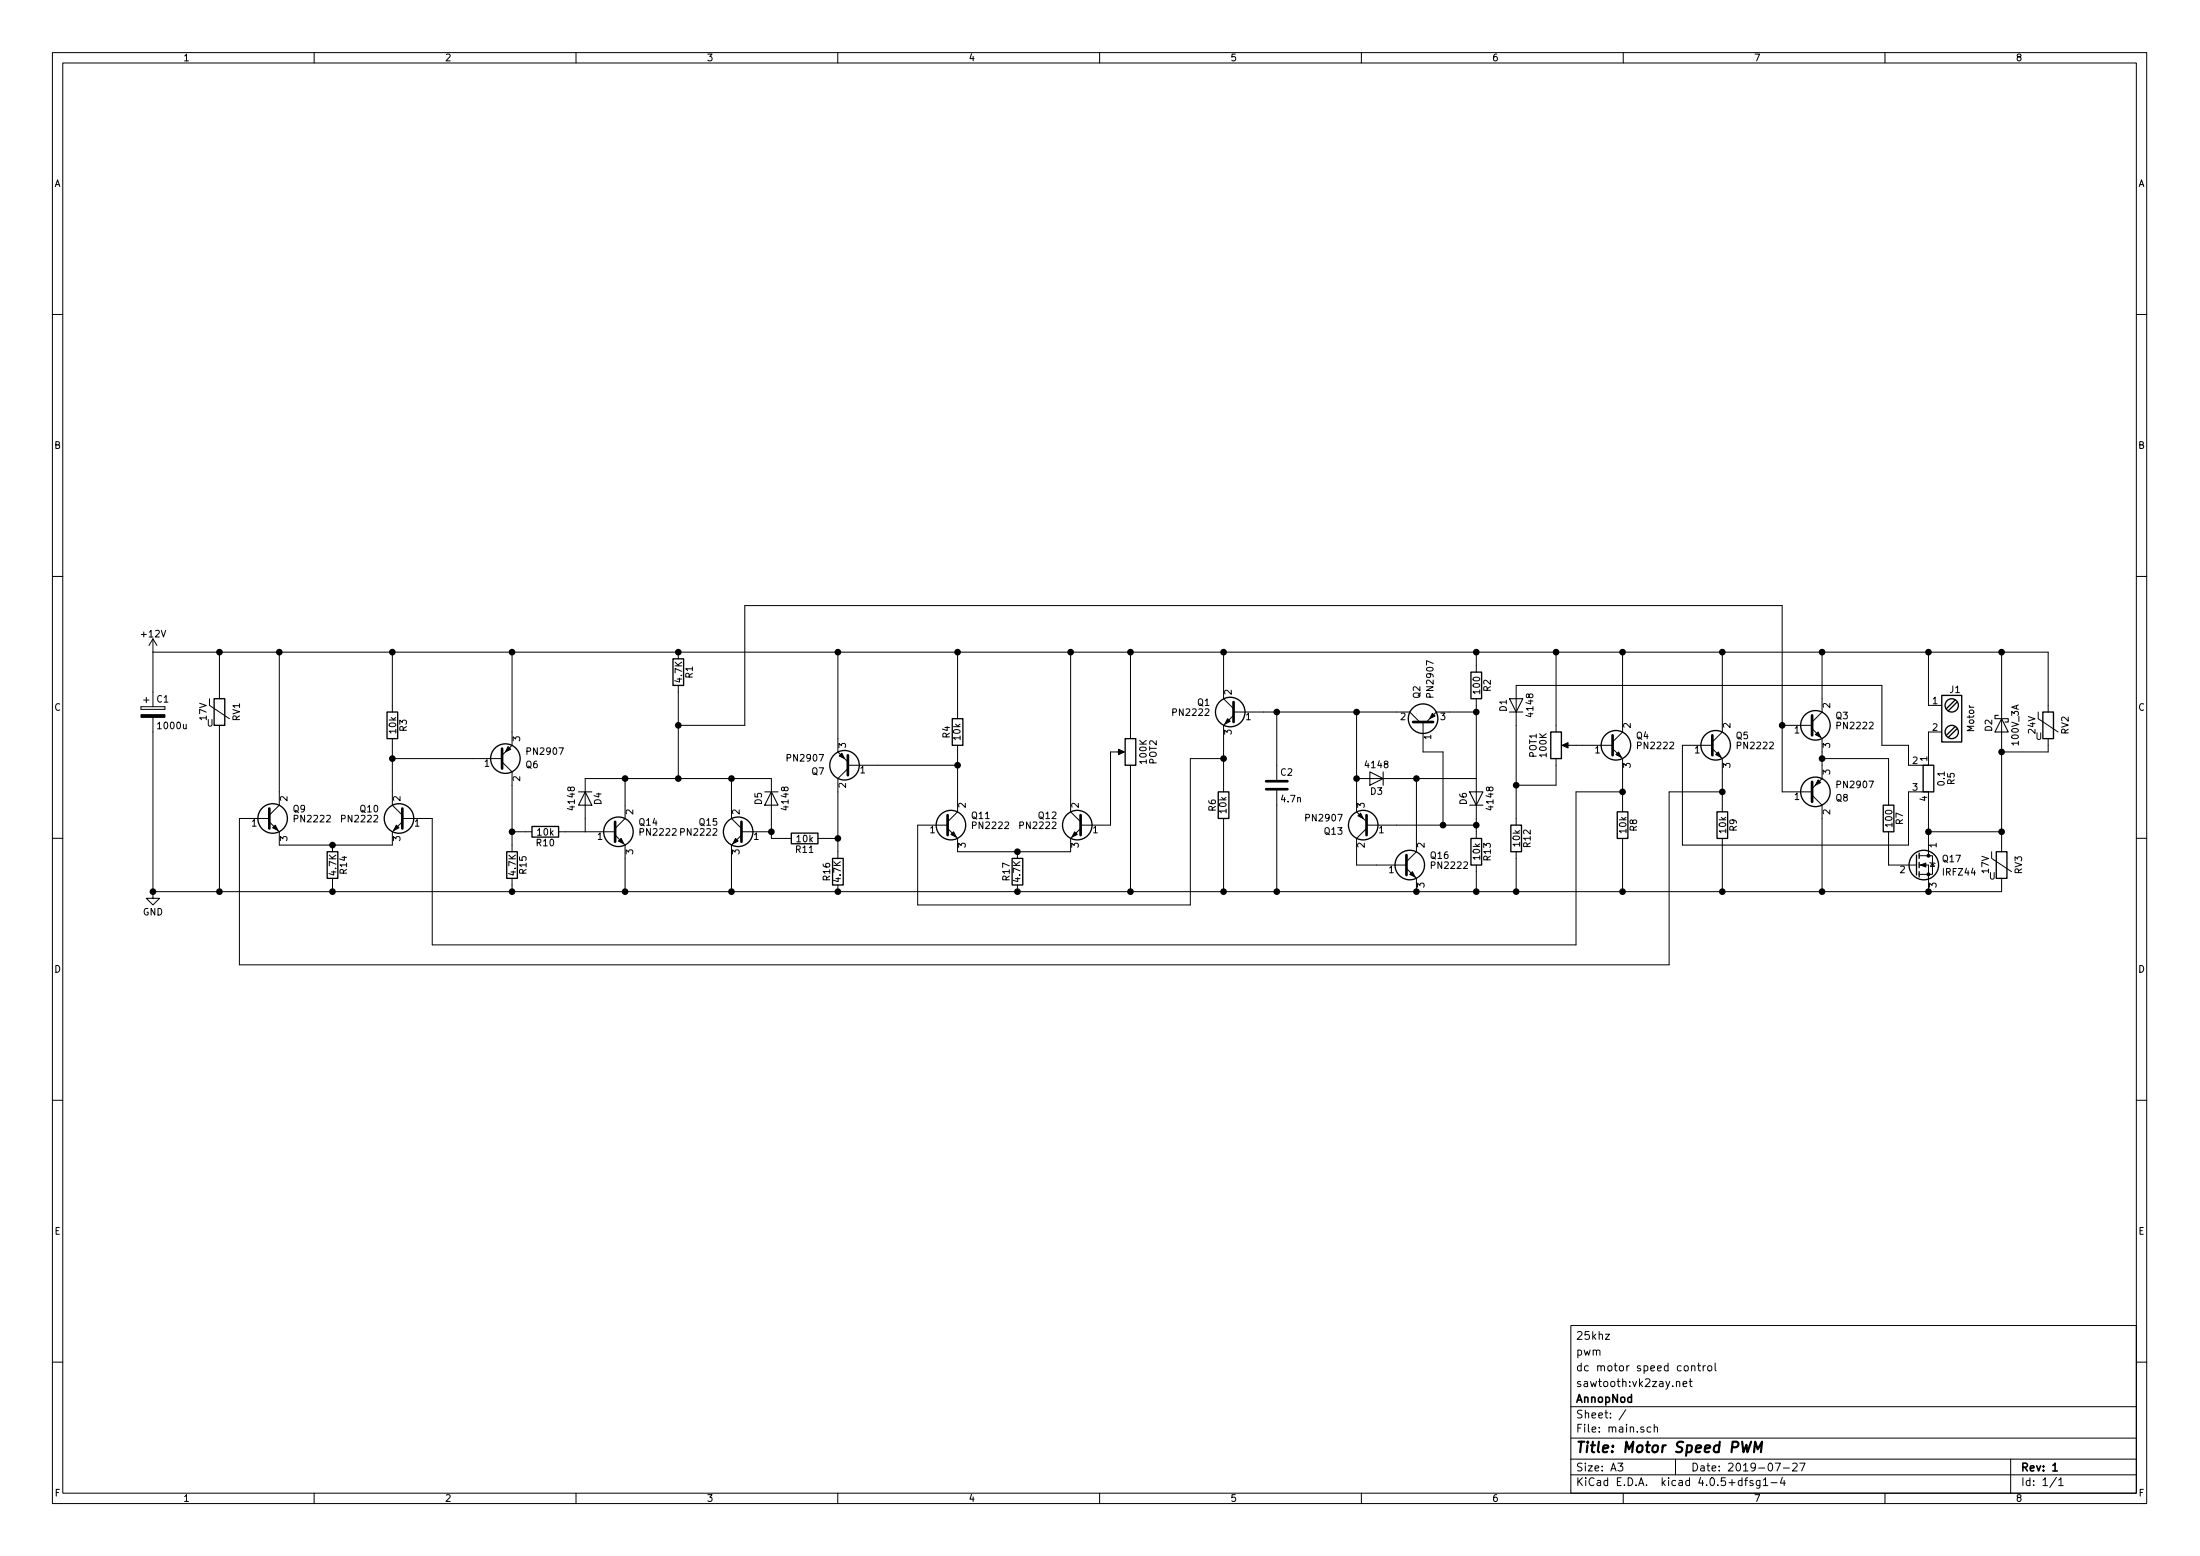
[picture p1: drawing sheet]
<svg xmlns="http://www.w3.org/2000/svg" width="420mm" height="297mm" viewBox="0 0 420 297" stroke-linecap="round" stroke-linejoin="round" font-family="sans-serif">
<g fill="none" stroke="#000" stroke-width=".19">
<path d="M10 10h400v277h-400zM12 12h396v273.1h-396zM60 10v2M110 10v2M160 10v2M210 10v2M260 10v2M310 10v2M360 10v2M10 60h2M408 60h2M10 110h2"/>
<path d="M408 110h2M26.9 134.9v.5zM26.9 135.4h4.6zM26.9 134.9h4.6zM27.4 133.6h1M27.9 133.1v1M29.2 122l-.8 1.2M29.2 122v12.9M29.2 136.9v33.3M29.2 122l.8 1.2M29.2 124.5h362v11.4M31.5 134.9v.5z"/>
<path d="M40 133.4v1.3l3.8 2.5M41.9 124.5v8.9M41.9 138.5v31.7M53.3 124.5v29.2l-1.9 1.9M74.9 124.5v11.4M97.8 124.5v17.8l-1.9 1.9M129.5 124.5v1.3M129.5 130.8v17.8M129.5 138.5h12.7v-22.9h198.2v35.6h5.7M160 124.5v19l1.9 2M182.9 124.5v12.7M204.5 124.5v30.5l1.9 1.9"/>
<path d="M215.9 124.5v16.5M233.7 124.5v8.9l1.9 1.9M235.6 136.6l-1.9 1.9v12.7M235.6 135.9h33.6l1.9 1.9M243.8 135.9v13M259.1 135.9v19.1l1.9 1.9M271.8 137.8v5.7h3.8v14M281.9 135.9h-7.6l-1.9 1.9M281.9 124.5v3.8M281.9 133.4v26.7M297.2 124.5v15.2M309.9 124.5v15.2l-1.9 1.9"/>
<path d="M328.9 124.5v15.2l-1.9 1.9M340.4 138.5h5.7M346.1 139.1l1.9 1.9v7.6l-1.9 1.9M348 124.5v11.4l-1.9 1.9M368.3 124.5v10.2h2.5M370.8 139.7h-2.5v6.4h-3.8v-3.8h-5.1v-11.5h-69.8v26.7M382.3 124.5v38.1M389.3 135.9v1.3l3.8 2.5M51.4 156.9l1.9 1.9v2.5h21.6v-2.5l1.9-1.9M74.9 141v12.7l1.9 1.9M74.9 144.8h21M95.9 145.5l1.9 1.9v15.2"/>
<path d="M97.8 158.8h3.8M106.7 158.8h10.8M111.8 158.8v-10.2h35.5v11.5h3.8M117.5 159.4l1.9 1.9v8.9M119.4 148.6v7.6l-1.9 2M139.7 148.6v7.6l1.9 2M141.6 159.4l-1.9 1.9v8.9M141.6 158.8h5.7M161.9 146.7l-1.9 1.9v15.3M161.9 146.1h21M181 158.2l1.9 1.9v2.5h21.6v-2.5l1.9-1.9M182.9 142.3v12.7l-1.9 1.9"/>
<path d="M214.4 143.5h-2.3v14h-5.7M215.9 146.1v24.1M233.7 144.8h-6.4v28h-52v-15.3h5.7M233.7 156.2v14M243.8 150.9v19.3M259.1 148.6h22.8M261 158.2l-1.9 1.9v5h9.5M261 157.5h20.9M270.5 148.6v14l-1.9 1.9M297.2 144.8v5.1h-7.6M298.7 142.3h9.3M308 142.9l1.9 1.9v10.2"/>
<path d="M309.9 151.2h-8.9v29.2h-218.5v-24.2h-5.7M327 142.9l1.9 1.9v10.2M327 142.3h-5.7v19h43.2v-10.1h3.8v12.2M328.9 151.2h-10.1v33h-273.1v-28h5.7M346.1 151.8l1.9 1.9v16.5M348 144.8h12.7v8.9M360.7 158.8v6.3h5.3M368.3 158.8h14M391.2 141v2.5h-8.9M10 160h2M29.2 170.2v1.3h1.3l-1.3 1.3-1.3-1.3h1.3M63.5 161.3v1.3"/>
<path d="M63.5 167.7v2.5M97.8 167.7v2.5M156.2 160.1h3.8M160 168.9v1.3M194.3 162.6v1.3M194.3 168.9v1.3M268.6 165.8l1.9 1.9v2.5M281.9 165.1v5.1M289.6 162.6v7.6M309.9 160.1v10.1M328.9 160.1v10.1M366.5 165.1h1.8v5.1"/>
<path d="M366.5 163.4h1.8M368.3 163.4h.8v3.5h-2.6M368.6 164.6l1 .3M369.1 164.8l.3 .6h-.7zM380.4 162.6v1.3l3.8 2.5M382.3 167.7v2.5h-353.1M408 160h2M10 210h2M408 210h2M300 253h108v32.1h-108zM306.6 254.7h.8l-.8 1h.8M10 260h2"/>
<path d="M300 278.5h108M300 274.5h108M300 268.5h108M309 279.3h.9l-.5 .6 .5 .1v.7l-.2 .1-.7-.1M310.5 269.1l-1.3 2M315.3 272.5l-.5-.1-.2 .3v.6l.2 .1 .5-.1M315.9 272.5l.2-.1 .4 .1 .1 .9M315.9 271.9v1.5M320 278.5v3M320.2 263.8l.2-.1 .4 .1v.9M321.4 264.2l.7-.1v-.3l-.4-.1-.3 .2 .1 .7h.6M322.6 263.7h.6"/>
<path d="M322.8 263.2v1.3l.4 .2M323.1 260.8l.2-.1 .3 .1 .1 .9M323.1 260.7v1M324.2 260.7h.6M324.4 260.2v1.3l.4 .2M325.3 260.7v1M325.7 260.7l-.4 .3M326.2 260.8l.2-.1 .4 .1 .1 .6-.1 .2-.4 .1-.2-.1zM327.6 260.2v1.3l.2 .2M339 279.3h1l-.6 1.5M342.4 279.5l.6-.2 .2 .4-.9 1.1h.9M343.7 279.3h1l-.6 1.5"/>
<path d="M384 278.5v6.6M408 260h2M60 285.1v1.9M110 285.1v1.9M160 285.1v1.9M210 285.1v1.9M260 285.1v1.9M300 281.5h108M310 285.1v1.9M333.2 282.6h.6M333.8 282.1l-.4 .2v1.3M334.8 282.7a.37 .37 0 0 0-.6 .1l.1 .2 .5 .2v.1l-.2 .3-.4-.1"/>
<path d="M336.1 282.6v1.4l-.3 .1-.3-.1M336.1 282.7l-.4-.1-.3 .3 .1 .6 .2 .1 .4-.1M336.8 282.5l.4-.4v1.5M336.8 283.6h.8M338.3 283h1.1M340.4 282l-.4 1.1h1M340.6 280.2h1.1M340.7 282.6v1M360 285.1v1.9M392.7 282l-1.2 2M393.2 282.5l.4-.4v1.5M393.2 283.6h.8"/>
</g>
<path d="M392 280.8h.9" fill="none" stroke="#000" stroke-width=".3"/>
<path d="M332.7 275.2l.3 2 .5-1.4 .2 1.4 .7-2M335 277.2l.2-2 .5 1.5 .8-1.5-.2 2" fill="none" stroke="#000" stroke-width=".41"/>
<g fill="none" stroke="#000" stroke-width=".25">
<path d="M40.9 133.4h2v5.1h-2zM73.9 135.9h2v5.1h-2zM128.5 125.8h2.1v5h-2.1zM181.9 137.2h2v5.1h-2zM280.9 128.3h2.1v5.1h-2.1zM296.2 139.7h2v5.1h-2zM370.8 132.8h3.8v8.8h-3.8zM373.4 133.6l-1.7 1.7M373.4 138.7l-1.7 1.7M373.8 139.1l-1.7 1.7M373.8 134l-1.7 1.7M390.1 135.9h2.1v5.1h-2.1z"/>
<path d="M101.6 157.8h5.1v2h-5.1zM151.1 159h5.1v2.1h-5.1zM214.9 141h2v5.1h-2zM232.7 151.2h2v5h-2zM288.5 157.5h2.1v5.1h-2.1zM308.9 155h2v5.1h-2zM327.9 155h2v5.1h-2zM359.7 153.7h2v5.1h-2zM367.3 146.1h2v5.1h-2zM62.5 162.6h2v5.1h-2zM96.8 162.6h2v5.1h-2zM159 163.9h2v5h-2z"/>
<path d="M193.3 163.9h2v5h-2zM280.9 160.1h2.1v5h-2.1zM366 163.2v3.8M366.5 162.9v1M366.5 164.6v1M366.5 166.4v1M381.3 162.6h2v5.1h-2z"/>
<circle cx="234.9" cy="135.9" r="2.82"/>
<circle cx="271.8" cy="137.2" r="2.82"/>
<circle cx="346.7" cy="138.5" r="2.82"/>
<circle cx="372.7" cy="139.7" r="1.27"/>
<circle cx="372.7" cy="134.7" r="1.27"/>
<circle cx="52.1" cy="156.2" r="2.82"/>
<circle cx="76.2" cy="156.2" r="2.82"/>
<circle cx="96.5" cy="144.8" r="2.82"/>
<circle cx="118.1" cy="158.8" r="2.82"/>
<circle cx="141" cy="158.8" r="2.82"/>
<circle cx="161.3" cy="146.1" r="2.82"/>
<circle cx="181.6" cy="157.5" r="2.82"/>
<circle cx="205.7" cy="157.5" r="2.82"/>
<circle cx="260.3" cy="157.5" r="2.82"/>
<circle cx="308.6" cy="142.3" r="2.82"/>
<circle cx="327.7" cy="142.3" r="2.82"/>
<circle cx="346.7" cy="151.2" r="2.82"/>
<circle cx="269.2" cy="165.1" r="2.82"/>
<circle cx="367.4" cy="165.1" r="2.82"/>
</g>
<g fill="none" stroke="#000" stroke-width=".51">
<path d="M235.6 134v3.8M269.9 137.8h3.8M346.1 136.6v3.8M51.4 154.3v3.9M76.8 154.3v3.9M95.9 142.9v3.8M117.5 156.9v3.8M141.6 156.9v3.8M161.9 144.2v3.8M181 155.6v3.8M206.4 155.6v3.8M241.8 150.7h4.1"/>
<path d="M241.8 149.1h4.1M261 155.6v3.8M308 140.4v3.8M327 140.4v3.8M346.1 149.3v3.8M268.6 163.2v3.8"/>
</g>
<g fill="#000" stroke="#000" stroke-width=".19">
<path d="M26.9 136.4h4.6v.5h-4.6zM234.4 137.2l.5 .5-1 .5zM273.6 136.2l.5 .5-1.1 .5zM52.1 158l.5-.5 .5 1zM75.7 157.5l.5 .5-1 .5zM97 142.5l.5 .5-1 .5zM160.3 144.3l.5-.5 .5 1zM181.6 159.3l.5-.5 .5 1zM205.2 158.8l.5 .5-1 .5zM213.6 143l1.2 .5-1.2 .6zM259.3 155.7l.5-.5 .5 1zM298.3 142.3l1.2-.5v1z"/>
<path d="M308.6 144.1l.5-.6 .5 1.1zM328.2 143.5l.5 1.1-1-.5zM346.7 140.2l.5-.5 .5 1.1zM347.2 148.9l.5 .5-1 .5zM118.1 160.6l.5-.5 .5 1zM140.5 160.1l.5 .5-1 .5zM269.2 166.9l.5-.5 .6 1zM366.8 165.1l1-.3v.7z"/>
<circle cx="368.3" cy="163.4" r=".28"/>
<circle cx="368.3" cy="166.9" r=".28"/>
</g>
<path d="M288.3 133.4h2.5l-1.2 2.5zM288.3 135.9h2.5M381.6 136.6h-.6v.6h2.5v.6h-.6M382.3 137.2l1.2 2.5h-2.5zM110.5 151.2h2.5M111.8 151.2l1.2 2.5h-2.5zM146 151.2h2.6M147.3 151.2l1.3 2.5h-2.6zM261.6 147.4l2.6 1.2-2.6 1.3zM264.2 147.4v2.5M280.7 151.2h2.5l-1.3 2.5zM280.7 153.7h2.5" fill="none" stroke="#000" stroke-width=".2"/>
<g fill="#000" stroke="#000" stroke-width=".25">
<circle cx="41.9" cy="124.5" r=".51"/>
<circle cx="53.3" cy="124.5" r=".51"/>
<circle cx="74.9" cy="124.5" r=".51"/>
<circle cx="97.8" cy="124.5" r=".51"/>
<circle cx="129.5" cy="138.5" r=".51"/>
<circle cx="129.5" cy="124.5" r=".51"/>
<circle cx="160" cy="124.5" r=".51"/>
<circle cx="182.9" cy="124.5" r=".51"/>
<circle cx="204.5" cy="124.5" r=".51"/>
<circle cx="215.9" cy="124.5" r=".51"/>
<circle cx="233.7" cy="124.5" r=".51"/>
<circle cx="243.8" cy="135.9" r=".51"/>
<circle cx="259.1" cy="135.9" r=".51"/>
<circle cx="281.9" cy="135.9" r=".51"/>
<circle cx="281.9" cy="124.5" r=".51"/>
<circle cx="297.2" cy="124.5" r=".51"/>
<circle cx="309.9" cy="124.5" r=".51"/>
<circle cx="328.9" cy="124.5" r=".51"/>
<circle cx="340.4" cy="138.5" r=".51"/>
<circle cx="348" cy="124.5" r=".51"/>
<circle cx="368.3" cy="124.5" r=".51"/>
<circle cx="382.3" cy="124.5" r=".51"/>
<circle cx="74.9" cy="144.8" r=".51"/>
<circle cx="97.8" cy="158.8" r=".51"/>
<circle cx="119.4" cy="148.6" r=".51"/>
<circle cx="129.5" cy="148.6" r=".51"/>
<circle cx="139.7" cy="148.6" r=".51"/>
<circle cx="147.3" cy="158.8" r=".51"/>
<circle cx="182.9" cy="146.1" r=".51"/>
<circle cx="233.7" cy="144.8" r=".51"/>
<circle cx="259.1" cy="148.6" r=".51"/>
<circle cx="270.5" cy="148.6" r=".51"/>
<circle cx="275.6" cy="157.5" r=".51"/>
<circle cx="281.9" cy="157.5" r=".51"/>
<circle cx="289.6" cy="149.9" r=".51"/>
<circle cx="309.9" cy="151.2" r=".51"/>
<circle cx="328.9" cy="151.2" r=".51"/>
<circle cx="348" cy="144.8" r=".51"/>
<circle cx="368.3" cy="158.8" r=".51"/>
<circle cx="382.3" cy="158.8" r=".51"/>
<circle cx="382.3" cy="143.5" r=".51"/>
<circle cx="29.2" cy="170.2" r=".51"/>
<circle cx="41.9" cy="170.2" r=".51"/>
<circle cx="63.5" cy="170.2" r=".51"/>
<circle cx="63.5" cy="161.3" r=".51"/>
<circle cx="97.8" cy="170.2" r=".51"/>
<circle cx="119.4" cy="170.2" r=".51"/>
<circle cx="139.7" cy="170.2" r=".51"/>
<circle cx="160" cy="170.2" r=".51"/>
<circle cx="160" cy="160.1" r=".51"/>
<circle cx="194.3" cy="170.2" r=".51"/>
<circle cx="194.3" cy="162.6" r=".51"/>
<circle cx="215.9" cy="170.2" r=".51"/>
<circle cx="233.7" cy="170.2" r=".51"/>
<circle cx="243.8" cy="170.2" r=".51"/>
<circle cx="270.5" cy="170.2" r=".51"/>
<circle cx="281.9" cy="170.2" r=".51"/>
<circle cx="289.6" cy="170.2" r=".51"/>
<circle cx="309.9" cy="170.2" r=".51"/>
<circle cx="328.9" cy="170.2" r=".51"/>
<circle cx="348" cy="170.2" r=".51"/>
<circle cx="368.3" cy="170.2" r=".51"/>
</g>
<text font-size="2.8" x="301" y="277.3">Title: Motor Speed PWM</text>
<g font-size="2.1">
<text x="301" y="255.8">25khz</text>
<text x="301" y="261.8">dc motor speed control</text>
<text x="301" y="258.8">pwm</text>
<text x="301" y="267.8">AnnopNod</text>
<text x="301" y="264.8">sawtooth:vk2zay.net</text>
<text x="301" y="273.5">File: main.sch</text>
<text x="301" y="270.8">Sheet: /</text>
<text x="301" y="280.9">Size: A3</text>
<text x="323" y="280.9">Date: 2019-07-27</text>
<text x="386" y="280.9">Rev: 1</text>
<text x="301" y="283.7">KiCad E.D.A. kicad 4.0.5+dfsg1-4</text>
<text x="386" y="283.7">Id: 1/1</text>
</g>
<g font-size="1.8">
<text x="35" y="11.7">1</text>
<text x="85" y="11.7">2</text>
<text x="135" y="11.7">3</text>
<text x="185" y="11.7">4</text>
<text x="235" y="11.7">5</text>
<text x="285" y="11.7">6</text>
<text x="335" y="11.7">7</text>
<text x="385" y="11.7">8</text>
<text x="10.4" y="35.7">A</text>
<text x="408.4" y="35.7">A</text>
<text x="10.4" y="85.7">B</text>
<text x="408.4" y="85.7">B</text>
<text x="27.1" y="121.7">+12V</text>
<text x="130.3" y="130.2" transform="rotate(-90 130.3 130.2)">4.7K</text>
<text x="132.3" y="129.4" transform="rotate(-90 132.3 129.4)">R1</text>
<text x="284.7" y="132" transform="rotate(-90 284.7 132)">R2</text>
<text x="10.4" y="135.7">C</text>
<text x="30" y="134.1">C1</text>
<text x="39.4" y="137.5" transform="rotate(-90 39.4 137.5)">17V</text>
<text x="45.8" y="137.6" transform="rotate(-90 45.8 137.6)">RV1</text>
<text x="224.2" y="136.6">PN2222</text>
<text x="228.7" y="134.7">Q1</text>
<text x="235.2" y="132.6" transform="rotate(-90 235.2 132.6)">2</text>
<text x="237.9" y="137.5">1</text>
<text x="267.5" y="137.5">2</text>
<text x="271.2" y="133.3" transform="rotate(-90 271.2 133.3)">Q2</text>
<text x="273.8" y="132.9" transform="rotate(-90 273.8 132.9)">PN2907</text>
<text x="275.1" y="137.5">3</text>
<text x="282.7" y="132.3" transform="rotate(-90 282.7 132.3)">100</text>
<text x="287.7" y="135.8" transform="rotate(-90 287.7 135.8)">D1</text>
<text x="292.8" y="136.6" transform="rotate(-90 292.8 136.6)">4148</text>
<text x="349.5" y="135.1" transform="rotate(-90 349.5 135.1)">2</text>
<text x="350.6" y="137.3">Q3</text>
<text x="369.1" y="134.4">1</text>
<text x="372.4" y="132.3">J1</text>
<text x="408.4" y="135.7">C</text>
<text x="30.4" y="139.2">1000u</text>
<text x="39.5" y="138.7">U</text>
<text x="75.6" y="139.9" transform="rotate(-90 75.6 139.9)">10k</text>
<text x="77.7" y="139.6" transform="rotate(-90 77.7 139.6)">R3</text>
<text x="99.3" y="141.5" transform="rotate(-90 99.3 141.5)">3</text>
<text x="161.5" y="142.8" transform="rotate(-90 161.5 142.8)">3</text>
<text x="181.4" y="140.9" transform="rotate(-90 181.4 140.9)">R4</text>
<text x="183.4" y="141.2" transform="rotate(-90 183.4 141.2)">10k</text>
<text x="235.2" y="140.2" transform="rotate(-90 235.2 140.2)">3</text>
<text x="273.3" y="141.2" transform="rotate(-90 273.3 141.2)">1</text>
<text x="304.6" y="143.8">1</text>
<text x="311.4" y="138.9" transform="rotate(-90 311.4 138.9)">2</text>
<text x="312.5" y="141.1">Q4</text>
<text x="313" y="143">PN2222</text>
<text x="323.7" y="143.8">1</text>
<text x="330.5" y="138.9" transform="rotate(-90 330.5 138.9)">2</text>
<text x="331.6" y="141.1">Q5</text>
<text x="332" y="143">PN2222</text>
<text x="342.7" y="140">1</text>
<text x="349.5" y="142.8" transform="rotate(-90 349.5 142.8)">3</text>
<text x="351.1" y="139.2">PN2222</text>
<text x="369.1" y="139.5">2</text>
<text x="377" y="139.6" transform="rotate(-90 377 139.6)">Motor</text>
<text x="380.4" y="139.6" transform="rotate(-90 380.4 139.6)">D2</text>
<text x="385.5" y="142.1" transform="rotate(-90 385.5 142.1)">100V_3A</text>
<text x="388.7" y="140" transform="rotate(-90 388.7 140)">24V</text>
<text x="388.7" y="141.2">U</text>
<text x="395" y="140.1" transform="rotate(-90 395 140.1)">RV2</text>
<text x="92.5" y="146.3">1</text>
<text x="99.3" y="149.1" transform="rotate(-90 99.3 149.1)">2</text>
<text x="100.4" y="146.6">Q6</text>
<text x="100.9" y="144.1">PN2907</text>
<text x="150.5" y="145.4">PN2907</text>
<text x="155" y="147.9">Q7</text>
<text x="164.3" y="147.6">1</text>
<text x="219" y="145.7" transform="rotate(-90 219 145.7)">100K</text>
<text x="220.9" y="145.9" transform="rotate(-90 220.9 145.9)">POT2</text>
<text x="244.6" y="148.1">C2</text>
<text x="260.9" y="146.6">4148</text>
<text x="293.4" y="144.6" transform="rotate(-90 293.4 144.6)">POT1</text>
<text x="295.4" y="144.4" transform="rotate(-90 295.4 144.4)">100K</text>
<text x="311.4" y="146.6" transform="rotate(-90 311.4 146.6)">3</text>
<text x="330.5" y="146.6" transform="rotate(-90 330.5 146.6)">3</text>
<text x="349.5" y="147.8" transform="rotate(-90 349.5 147.8)">3</text>
<text x="365.3" y="145.8">2</text>
<text x="368" y="145.3" transform="rotate(-90 368 145.3)">1</text>
<text x="371.4" y="149.8" transform="rotate(-90 371.4 149.8)">0.1</text>
<text x="373.3" y="149.7" transform="rotate(-90 373.3 149.7)">R5</text>
<text x="54.9" y="152.9" transform="rotate(-90 54.9 152.9)">2</text>
<text x="56" y="155.1">Q9</text>
<text x="68.8" y="155.1">Q10</text>
<text x="76.5" y="152.9" transform="rotate(-90 76.5 152.9)">2</text>
<text x="109.8" y="154.4" transform="rotate(-90 109.8 154.4)">4148</text>
<text x="114.8" y="153.6" transform="rotate(-90 114.8 153.6)">D4</text>
<text x="120.9" y="155.5" transform="rotate(-90 120.9 155.5)">2</text>
<text x="141.2" y="155.5" transform="rotate(-90 141.2 155.5)">2</text>
<text x="145.5" y="153.6" transform="rotate(-90 145.5 153.6)">D5</text>
<text x="150.6" y="154.4" transform="rotate(-90 150.6 154.4)">4148</text>
<text x="161.5" y="150.4" transform="rotate(-90 161.5 150.4)">2</text>
<text x="184.4" y="154.2" transform="rotate(-90 184.4 154.2)">2</text>
<text x="206" y="154.2" transform="rotate(-90 206 154.2)">2</text>
<text x="232.2" y="154.8" transform="rotate(-90 232.2 154.8)">R6</text>
<text x="234.2" y="155.2" transform="rotate(-90 234.2 155.2)">10k</text>
<text x="244.8" y="153.1">4.7n</text>
<text x="260.6" y="154.2" transform="rotate(-90 260.6 154.2)">3</text>
<text x="261.8" y="151.7">D3</text>
<text x="280.1" y="153.6" transform="rotate(-90 280.1 153.6)">D6</text>
<text x="285.2" y="154.4" transform="rotate(-90 285.2 154.4)">4148</text>
<text x="342.7" y="152.7">1</text>
<text x="349.5" y="155.5" transform="rotate(-90 349.5 155.5)">2</text>
<text x="350.6" y="153">Q8</text>
<text x="351.1" y="150.4">PN2907</text>
<text x="365.3" y="150.9">3</text>
<text x="368" y="152.9" transform="rotate(-90 368 152.9)">4</text>
<text x="48.1" y="157.8">1</text>
<text x="54.9" y="160.5" transform="rotate(-90 54.9 160.5)">3</text>
<text x="56.4" y="157">PN2222</text>
<text x="65.5" y="157">PN2222</text>
<text x="76.5" y="160.5" transform="rotate(-90 76.5 160.5)">3</text>
<text x="79.2" y="157.8">1</text>
<text x="102.5" y="161.5">R10</text>
<text x="102.7" y="159.5">10k</text>
<text x="114.1" y="160.3">1</text>
<text x="122.1" y="157.6">Q14</text>
<text x="122.5" y="159.5">PN2222</text>
<text x="130.2" y="159.5">PN2222</text>
<text x="133.6" y="157.6">Q15</text>
<text x="144" y="160.3">1</text>
<text x="152.2" y="160.8">10k</text>
<text x="177.6" y="159">1</text>
<text x="184.4" y="161.8" transform="rotate(-90 184.4 161.8)">3</text>
<text x="185.6" y="156.3">Q11</text>
<text x="186" y="158.2">PN2222</text>
<text x="195" y="158.2">PN2222</text>
<text x="198.4" y="156.3">Q12</text>
<text x="206" y="161.8" transform="rotate(-90 206 161.8)">3</text>
<text x="208.7" y="159">1</text>
<text x="249.6" y="156.8">PN2907</text>
<text x="253" y="159.3">Q13</text>
<text x="260.6" y="161.8" transform="rotate(-90 260.6 161.8)">2</text>
<text x="263.3" y="159">1</text>
<text x="272" y="161.8" transform="rotate(-90 272 161.8)">2</text>
<text x="290.3" y="161.5" transform="rotate(-90 290.3 161.5)">10k</text>
<text x="292.3" y="161.7" transform="rotate(-90 292.3 161.7)">R12</text>
<text x="310.6" y="159" transform="rotate(-90 310.6 159)">10k</text>
<text x="312.6" y="158.6" transform="rotate(-90 312.6 158.6)">R8</text>
<text x="329.6" y="159" transform="rotate(-90 329.6 159)">10k</text>
<text x="331.7" y="158.6" transform="rotate(-90 331.7 158.6)">R9</text>
<text x="361.4" y="157.7" transform="rotate(-90 361.4 157.7)">100</text>
<text x="363.4" y="157.4" transform="rotate(-90 363.4 157.4)">R7</text>
<text x="369.8" y="161.8" transform="rotate(-90 369.8 161.8)">1</text>
<text x="64.2" y="167" transform="rotate(-90 64.2 167)">4.7K</text>
<text x="66.2" y="166.8" transform="rotate(-90 66.2 166.8)">R14</text>
<text x="98.5" y="167" transform="rotate(-90 98.5 167)">4.7K</text>
<text x="100.5" y="166.8" transform="rotate(-90 100.5 166.8)">R15</text>
<text x="120.9" y="163.1" transform="rotate(-90 120.9 163.1)">3</text>
<text x="141.2" y="163.1" transform="rotate(-90 141.2 163.1)">3</text>
<text x="152" y="162.8">R11</text>
<text x="265.3" y="166.7">1</text>
<text x="273.3" y="163.9">Q16</text>
<text x="273.6" y="165.8">PN2222</text>
<text x="282.7" y="164.1" transform="rotate(-90 282.7 164.1)">10k</text>
<text x="284.7" y="164.2" transform="rotate(-90 284.7 164.2)">R13</text>
<text x="362.9" y="166.7">2</text>
<text x="371" y="164.6">Q17</text>
<text x="371.2" y="167.1">IRFZ44</text>
<text x="379.8" y="166.7" transform="rotate(-90 379.8 166.7)">17V</text>
<text x="379.9" y="167.9">U</text>
<text x="386.2" y="166.8" transform="rotate(-90 386.2 166.8)">RV3</text>
<text x="158.5" y="168" transform="rotate(-90 158.5 168)">R16</text>
<text x="160.6" y="168.3" transform="rotate(-90 160.6 168.3)">4.7K</text>
<text x="192.8" y="168" transform="rotate(-90 192.8 168)">R17</text>
<text x="194.8" y="168.3" transform="rotate(-90 194.8 168.3)">4.7K</text>
<text x="272" y="169.4" transform="rotate(-90 272 169.4)">3</text>
<text x="369.8" y="169.4" transform="rotate(-90 369.8 169.4)">3</text>
<text x="27.3" y="174.7">GND</text>
<text x="10.4" y="185.7">D</text>
<text x="408.4" y="185.7">D</text>
<text x="10.4" y="235.7">E</text>
<text x="408.4" y="235.7">E</text>
<text x="10.5" y="285.7">F</text>
<text x="35" y="286.7">1</text>
<text x="85" y="286.7">2</text>
<text x="135" y="286.7">3</text>
<text x="185" y="286.7">4</text>
<text x="235" y="286.7">5</text>
<text x="285" y="286.7">6</text>
<text x="335" y="286.7">7</text>
<text x="385" y="286.7">8</text>
<text x="408.5" y="285.7">F</text>
</g>
</svg>
